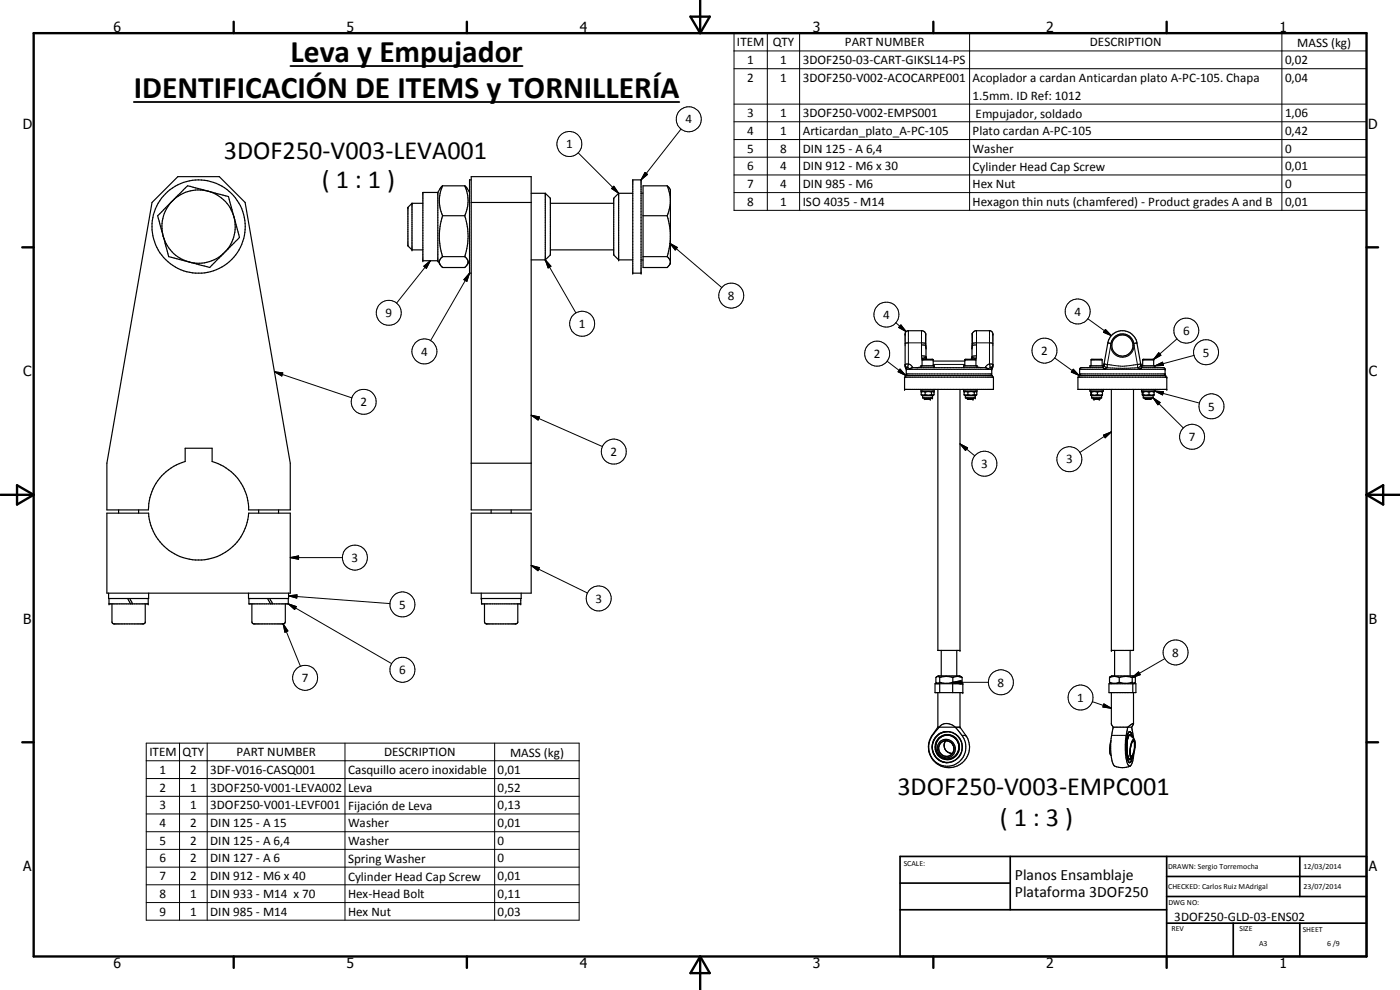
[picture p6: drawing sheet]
<svg xmlns="http://www.w3.org/2000/svg" width="420mm" height="297mm" viewBox="0 0 420 297" stroke-linecap="round" stroke-linejoin="round" font-family="sans-serif">
<g fill="none" stroke="#000" stroke-width=".35">
<path d="M52.4 59.7l-1.1 1.1M61.7 57.2l1.4 .3M61.7 57.1l-5.4-1.3-3.9 3.9M61.7 57.2a11.1 11.1 0 0 0-9.3 2.5M63.1 57.5l5.5 1.5 1.4 5.4M63.1 57.6a11.2 11.2 0 0 1 6.9 6.8M131.4 57.7h-4.5v20.5h4.5M131.4 57.7v20.5M132.8 55.8h6.7M132.8 55.8a10.7 10.7 0 0 0 0 8.9M132.8 55.8l-1.4 1.9M139.5 55.8l1.4 1.9"/>
<path d="M139.5 55.8a10.7 10.7 0 0 1 0 8.9M141.4 53h18v100h-18zM141.4 54h-.5v28h.5M159.4 58h4.2M163.6 58l1.6 1.5v17l-1.6 1.5M163.6 58v20M185.7 58h4.2M185.7 58l-1.5 1.5v17l1.5 1.5M185.7 58v20M189.9 54h2.5v28h-2.5zM192.4 58h.6M200.2 55.8h-7.2v24.5h7.2l1-1.5"/>
<path d="M200.2 55.8l1 1.2v22l-.2 .4M200.2 55.8l1 3.9M45.6 60.7l7.8-7.7h12.4l7.8 7.7 13.5 78.3v14h-12.5a15 15 0 0 0-10.9-14.5v-4h-8.1v4a15.1 15.1 0 0 0-11.1 14.5h-12.4v-14zM49 70.9l1.6 6.1 5.4 1.4M49 70.9a11.1 11.1 0 0 0 7 7.5M51.3 60.7l-4 4 1.7 6.2M51.3 60.8a11 11 0 0 0-2.3 10.1M51.8 60.2l-.5 .5M56 78.4l.8 .2M56.8 78.6l.7 .2M67.4 75.7l-4.5 4.6-6.1-1.7M67.4 75.7a11 11 0 0 1-9.9 3.1"/>
<path d="M67.9 75.2l-.5 .5M70 64.4l1.9 6.8-4 4M70.2 65.1a11.2 11.2 0 0 1-2.3 10.1M123.6 61v14M123.6 61l-1.2 1.2v11.6l1.2 1.2M123.6 75h3.3M123.6 61h3.3M131.4 78.2l.7 1.2M132.8 64.7h6.7M132.8 77h6.7M132.8 77a1.81 1.81 0 0 0-.7 2.4M132.8 64.7a19.6 19.6 0 0 0 0 12.3"/>
<path d="M139.5 77l.1 .1a1.83 1.83 0 0 1-.1 3.2h-6.7l-.7-.9M139.5 64.7a19.1 19.1 0 0 1 0 12.3M140.9 78.2l-.7 1.2M141.4 60.7h18M159.4 78h4.2M165.2 75h19M165.2 61h19M185.7 78h4.2M192.4 78h.6M193 64.7h7.2M193 77h7.2M200.2 77l1 1.4"/>
<path d="M200.2 64.7l.6 2.4 .4 3M201.2 71.6l-.4 3-.6 2.4M201.2 60.7l-.4 2.2-.6 1.8M271.5 113.2h26.6v3.6h-26.6zM271.8 113.2v-.6h26v.6M273.1 110.8l.8-.5h21.8l.8 .5M276.4 110.3v-.5h4v.5M276.4 116.8v.5h4v-.5M276.4 110.1l-1 .2M276.5 117.6h1.2M276.5 118.4l.6 .2 .6-.2M276.5 118.4l.4 .3"/>
<path d="M276.5 117.6v.8M276.7 109.8l.1-2h3.1l.2 2M276.9 118.7v.7h3v-.7M276.9 118.7h3M276.9 117.3l-.4 .3M277.4 119.6h2M277.4 119.6l.2 .2h1.6l.2-.2M277.4 119.4v.2M277.7 117.6h1.9M277.7 118.4l.9 .2 1-.2M277.7 117.6v.8M277.9 107.4v.4"/>
<path d="M277.9 107.4l-.1-7.2-.3-.6-.7-.4h-4.4l-.5 .4-.3 .6v9.7l.4 .9v1.5l.3 .3M277.9 107.4l-1.2 .2M277.9 107.4h.1M277.9 107.4l.3 .4M279.4 119.4v.2M279.6 118.4l.6 .1M279.6 117.6v.8M279.9 117.3l.3 .3M280.1 108.3h9.4M280.2 117.6h-.6M280.2 117.6v.9M280.2 118.5l-.3 .2"/>
<path d="M281.5 116.8v78.4h6.6v-78.4M289.2 110.3v-.5h4v.5M289.2 116.8v.5h4v-.5M289.3 118.4l.6 .2 .6-.2M289.3 118.4l.4 .3M289.3 117.6h1.2M289.3 117.6v.8M289.5 109.8l.1-2h3.2l.1 2M289.7 118.7v.7h3v-.7M289.7 118.7h3M289.7 117.3l-.4 .3M290.2 119.6h2"/>
<path d="M290.2 119.6l.2 .2h1.6l.2-.2M290.2 119.4v.2M290.5 118.4l.9 .2 1-.2M290.5 117.6h1.9M290.5 117.6v.8M291.7 107.4l.2-7.6 .9-.6h4.4l.4 .2 .4 .8v9.9l-.4 .7v1.4l-.3 .4M291.7 107.4l1.2 .2M291.7 107.4l-.2 .4M291.7 107.4v.4M292.2 119.4v.2M292.4 118.4l.6 .1M292.4 117.6v.8"/>
<path d="M292.5 118.5h.1M292.7 117.3l.3 .3M293 117.6v.9M293 117.6h-.6M293 118.5l-.3 .2M293.2 110.1l1.3 .2M323.5 113.2h26.7v3.6h-26.7zM323.8 113.2v-.6h26v.6M327.1 116.8v.5h4v-.5M327.4 109.8l.2-2h3.1l.1 2M327.4 117.5l.2 .1M327.4 117.5v1.1"/>
<path d="M327.4 118.6l.2 .1M327.6 117.6h1.7M327.6 118.5l-.2 .1M327.6 117.6v.9M327.6 118.4l.9 .2 .8-.2M327.6 118.7v.7h3v-.7M327.6 118.7h3M327.6 117.3l-.2 .2M328.1 119.6h2M328.1 119.6l.2 .2h1.6l.2-.2M328.1 119.4v.2M329.3 117.6h1.6"/>
<path d="M329.3 118.4l.8 .2 .8-.2M329.3 117.6v.8M330.1 119.4v.2M330.6 117.3l.3 .3M330.9 117.6v.9M330.9 118.5l-.3 .2M331.1 110v-.2h-4v.5M331.1 110.3l-6.9 .1-.2 .4v1.4l.3 .4M331.1 110.3l.6 .5M331.2 110l-.3 .2M331.3 109.2l1.2-6.3a4.4 4.4 0 0 1 4.3-3.7 4.4 4.4 0 0 1 4.4 3.7l1.1 6.3M331.3 109.3l-.2 1"/>
<path d="M331.3 109.2v.1M333.3 103.7a3.5 3.5 0 0 1 3.5-3.5 3.5 3.5 0 0 1 3.5 3.5M333.5 116.8v78.4h6.7v-78.4M342.3 109.2l.1 .1M342.4 109.3v.2a.97 .97 0 0 1-.4 1.3M342.5 110l.3 .2M342.5 110.3l7 .1 .2 .3v1.6l-.4 .3M342.6 110v-.2h4v.5M342.6 116.8v.5h4v-.5M342.9 109.8l.1-2h3.1l.1 2M342.9 117.5h.1M342.9 117.5v1.1"/>
<path d="M342.9 118.6l.2 .1M343 117.5l.1 .1M343.1 117.6h1.7M343.1 118.4l-.1 .1M343.1 118.4l.8 .2 .9-.2M343.1 117.6v.8M343.1 118.7v.7h3v-.7M343.1 118.7h3M343.1 117.3l-.2 .2M343.6 119.6h2M343.6 119.6l.2 .2h1.6l.2-.2M343.6 119.4v.2"/>
<path d="M344.8 117.6h1.6M344.8 118.4l.8 .2 .8-.2M344.8 117.6v.8M345.6 119.4v.2M346.1 117.3l.3 .3M346.4 117.6v.9M346.4 118.5l-.3 .2M141.4 139h18M32.1 154h12.5a15 15 0 0 0 15 14.1 15 15 0 0 0 15-14.1h12.5v24h-55zM35.6 153v1M41.6 153v1M77.6 153v1"/>
<path d="M83.6 153v1M141.4 154h18v24h-18zM147.4 153v1M153.4 153v1M32.6 178v1.6h12v-1.6M32.7 179.6v1.6h11.8v-1.6M38.3 179.6l.9 1.6M38.9 179.6l.9 1.6M74.6 178v1.6h12v-1.6M74.7 179.6v1.6h11.8v-1.6M80.3 179.6l.9 1.6M80.9 179.6l1 1.6"/>
<path d="M144.4 178v1.6h12v-1.6M144.5 179.6v1.6h11.8v-1.6M33.6 181.2v5.4l.6 .6h9l.4-.4v-5.6M75.6 181.2v5.4l.6 .6 9.2-.1 .2-.5v-5.4M145.4 181.2v5.4l.6 .6 9.1-.1 .3-.3v-5.6M282.5 195.2v7.6M287.1 195.2v7.6M334.5 195.2v7.6M339.2 195.2v7.6M280.6 205.1h8.4v2.7h-8.4zM281.1 203.1l.4-.3h6.6l.6 .5M281.1 204.9l.4 .2"/>
<path d="M281.5 207.8v10.4M281.5 218.2h6.6M281.5 218.2a10.9 10.9 0 0 0-2.7 4.7 6.2 6.2 0 0 0 7.2 7.3 6.2 6.2 0 0 0 3.8-9.6l-1.7-2.4M282 203.3v1.4M282 205.1v2.7M282 203.3a.65 .65 0 0 0-1.1 0v1.4l.4 .3 .7-.3M282 204.7a6.4 6.4 0 0 0 4 0M282 203.3a5.9 5.9 0 0 1 4 0M282.3 217.7a3.7 3.7 0 0 1 5.3 1.5 6.2 6.2 0 0 1-.1 9.7 5.7 5.7 0 0 1-7.7-1.3 5.7 5.7 0 0 1 .6-7.7zM284.2 219.5l-1.1 .1-1.4 .7M285.9 205.1v2.7M286 203.3v1.4"/>
<path d="M286 204.7a3.3 3.3 0 0 0 2.7 0M286 203.3l.2-.1a2.98 2.98 0 0 1 2.5 .1M288.1 207.8v10.4M288.7 204.7l-.6 .4M288.7 203.3v1.4M332.8 205.1h8.1v2.7h-8.1zM333 204.7a3.5 3.5 0 0 0 2.9 0M333 204.7l.6 .4M333 203.3l1.5-.4 1.4 .4M333 203.3v1.4M333.5 207.8v9.5l.6 .9M334.1 218.2h5.5"/>
<path d="M334.1 218.2l-.7 4.5v4M335.9 204.7a6.2 6.2 0 0 0 3.9 0M335.9 203.3l.3-.1a5.6 5.6 0 0 1 3.6 .1M335.9 203.3v1.4M339 219.5h.2M339.1 219.5h-.2a3.5 3.5 0 0 0-.8 2.7l-.1 3 .2 1.9a2.04 2.04 0 0 0 .8 1.8M339.1 219.5l.4 .5M339.2 219.6l.5 .9M339.6 218.2l.6 3.4M339.8 203.3a.51 .51 0 0 1 .5-.3 .51 .51 0 0 1 .4 .3v1.4a.51 .51 0 0 1-.4 .3 .51 .51 0 0 1-.5-.3M339.8 203.3v1.4M340 205.1v2.7"/>
<path d="M340.2 217.1h-.1a2.8 2.8 0 0 0-2 2.8l-.4 3.4 .1 2.9 .3 1.9a1.64 1.64 0 0 0 1.1 1.8M340.2 207.8v9.4l-.6 1M340.4 203l-.3-.2h-6.5l-.6 .5M340.4 205l-.3 .1M279.9 222.8a4.8 4.8 0 0 0 1.8 5.2M279.9 222.8a4.8 4.8 0 0 0 1.9 5.2M280.8 224.6a3.5 3.5 0 0 0 2.3 2.9M280.8 223.9v.5M281.3 222.4l-.5 1.3M281.5 222a3.6 3.6 0 0 0-.6 2.8M281.7 220.3l-1.1 1.1-.7 1.4M281.8 220.3a4.6 4.6 0 0 1 7 3.9 4.6 4.6 0 0 1-7.1 3.8"/>
<path d="M281.8 220.3l-1.3 1.3-.6 1.2M282.3 221.2l-.7 .6M282.6 228.5l1.7 .4M282.9 222.5a2.35 2.35 0 0 1 2.8 .7 2.35 2.35 0 0 1 .1 2.9M283.3 227.6l1.3 .1M283.7 220.6l-1.2 .5M283.8 222.3a2.38 2.38 0 0 0-.2 2.5 2.38 2.38 0 0 0 2.2 1.3M284 220.6h.6M284.2 220.6l-1.5 .4-1.3 1.2M284.4 220.6a3.6 3.6 0 0 1 3.2 2.4 3.6 3.6 0 0 1-1 3.8M284.8 220.6l1.3 .5M285.8 226.1l-.7 .5"/>
<path d="M286.3 221.2l.6 .6M286.5 227l-1.7 .7M287.1 222a3.5 3.5 0 0 1-1.2 5.3 3.5 3.5 0 0 1-5-2.2M333.4 222.2a5.4 5.4 0 0 0-.1 4.3l.1 .2M333.4 226.7l.3 1.4a2.15 2.15 0 0 0 2.5 2.2l1.8-.1 1.2-.3M339 228.8h.1M339.1 220.6a2.13 2.13 0 0 0-.8 2.2l.1 3.5 .3 1.2 .3 .3 .2-.1M339.1 225.2l-.1 .7a1.29 1.29 0 0 0 .5 1.5M339.1 220.6h.1M339.1 220.6l.7 .5M339.4 227.5l-.3 .3M339.4 226.9h.1"/>
<path d="M339.5 220.9l-.4-.5a2.72 2.72 0 0 0-.9 2.6l.2 3.6a1.16 1.16 0 0 0 .7 1.3l.4-.4M339.5 228.3l-.5 .6M339.5 228.3l-.4 .5M339.6 220.2l.1 .3M339.6 227.4l-.2 .1M339.7 220.5l.2 .7M339.7 220.5l.1 .6M339.7 227.3l-.1 .1M339.8 227.5l-.3 .8M339.8 221.1l.8 1.4v2.2a4.2 4.2 0 0 1-1.1 2.7M339.8 227.1l-.3 1.2M339.9 227.1l-.1 .4"/>
<path d="M340 222.3l-.6 1.3-.2 1.6M340.1 222.3h.1M340.1 222.3h-.1M340.3 226.1l-.4 2.4-.7 1.4M340.4 221.9l-.1-.1a4.3 4.3 0 0 0-1.2 2.9l.3 2.2"/>
<circle cx="59.6" cy="68" r="14"/>
<circle cx="336.8" cy="103.7" r="3.2"/>
<circle cx="283.9" cy="224.6" r="2.73"/>
<circle cx="284.3" cy="224.2" r="3.7"/>
</g>
<g fill="#000">
<circle cx="122.4" cy="62.2" r=".18"/>
<circle cx="123.6" cy="61" r=".18"/>
<circle cx="123.6" cy="75" r=".18"/>
<circle cx="126.9" cy="78.2" r=".18"/>
<circle cx="131.4" cy="78.2" r=".18"/>
<circle cx="163.6" cy="78" r=".18"/>
<circle cx="185.7" cy="78" r=".18"/>
<circle cx="140.9" cy="82" r=".18"/>
<circle cx="189.9" cy="82" r=".18"/>
<circle cx="192.4" cy="82" r=".18"/>
<circle cx="271.5" cy="116.8" r=".18"/>
<circle cx="271.5" cy="113.2" r=".18"/>
<circle cx="271.6" cy="100.2" r=".18"/>
<circle cx="276.9" cy="107.8" r=".18"/>
<circle cx="277.4" cy="119.6" r=".18"/>
<circle cx="279.2" cy="119.8" r=".18"/>
<circle cx="279.9" cy="119.4" r=".18"/>
<circle cx="279.9" cy="118.7" r=".18"/>
<circle cx="280.4" cy="117.3" r=".18"/>
<circle cx="280.4" cy="109.8" r=".18"/>
<circle cx="289.8" cy="107.8" r=".18"/>
<circle cx="292" cy="119.8" r=".18"/>
<circle cx="292.7" cy="119.4" r=".18"/>
<circle cx="292.7" cy="118.7" r=".18"/>
<circle cx="298" cy="100.2" r=".18"/>
<circle cx="327.4" cy="117.5" r=".18"/>
<circle cx="328.1" cy="119.6" r=".18"/>
<circle cx="328.3" cy="119.8" r=".18"/>
<circle cx="329.9" cy="119.8" r=".18"/>
<circle cx="330.1" cy="119.6" r=".18"/>
<circle cx="331.2" cy="110.4" r=".18"/>
<circle cx="342.5" cy="110.4" r=".18"/>
<circle cx="342.6" cy="117.3" r=".18"/>
<circle cx="342.6" cy="109.8" r=".18"/>
<circle cx="342.9" cy="117.5" r=".18"/>
<circle cx="349.8" cy="112.6" r=".18"/>
<circle cx="350.2" cy="113.2" r=".18"/>
<circle cx="350.2" cy="116.8" r=".18"/>
<circle cx="144.4" cy="179.6" r=".18"/>
<circle cx="32.7" cy="181.2" r=".18"/>
<circle cx="44.5" cy="181.2" r=".18"/>
<circle cx="85" cy="187.2" r=".18"/>
<circle cx="156.3" cy="181.2" r=".18"/>
<circle cx="288.1" cy="195.2" r=".18"/>
<circle cx="333.5" cy="195.2" r=".18"/>
<circle cx="288.1" cy="202.8" r=".18"/>
<circle cx="288.1" cy="218.2" r=".18"/>
<circle cx="289" cy="205.1" r=".18"/>
<circle cx="289" cy="207.8" r=".18"/>
</g>
<g fill="none" stroke="#000" stroke-width=".3">
<path d="M220.3 9.9h189.8v53.2h-189.8zM220.3 15.3h189.8M230.3 9.9v53.2M240 9.9v53.2M291 9.9v53.2M384.7 9.9v53.2M204.4 38.7l-12 15.3M220.3 20.6h189.8M220.3 31.2h189.8M220.3 36.5h189.8M173.5 45.8l12.2 12.2M183.5 56.6l.7-.7 1.5 2.1z"/>
<path d="M184.2 55.9l1.5 2.1-2.2-1.4zM193.6 51.7l.7 .6-1.9 1.7zM220.3 41.9h189.8M220.3 47.2h189.8M220.3 52.5h189.8M220.3 57.8h189.8M127.2 79.9l1.9-1.7-1.1 2.3zM129.1 78.2l-10.1 12.7M163.6 78l1.7 1.9-.8 .5zM163.6 78l9.2 15.9M201.1 73l2.2 1.3-.7 .7zM201.1 73l15.5 13.3"/>
<path d="M140.9 82l-.8 2.4-.9-.5zM140.9 82l-11.7 20.2M268.8 96.8l3.1 2.7M270.4 97.5l1.5 2-2.2-1.2zM272.6 99.2h.1M272.6 99.2v10M276.6 99.2h.1M276.6 99.2v7.8l.2 .9M293.1 99.2h.1M293.1 99.2v7.6M297 99.2h.1M297 99.2v10"/>
<path d="M326.5 95.6l7 5.1M331.8 98.8l1.7 1.9-2.3-1zM82.4 111.5l2.5 .4-.3 .9zM82.4 111.5l23.2 7.9M266.2 108.4l5.6 4.2M270.1 110.7l1.7 1.9-2.3-1.1zM271.7 103l5.1-.1 1 .1M271.7 103h-.1M271.9 110.5h.1M272 110.8h.1M272 112.2h.1M272 110.8h25.6"/>
<path d="M272 112.2h25.6M272.4 110.4l-.5 .1M272.4 110.4l.7 .4M272.6 109.2l-1 .2 .3 .6 .5 .4M272.6 109.2l.8 .4 .5 .7M272.6 109.2l-.2 1.2M276.6 103.5l1.2 .1M276.6 106.8l1.3 .2M276.7 108h3.4M277.8 100v3.6M277.8 103.6h.1M277.8 103.6l.1 1.1"/>
<path d="M280.1 109.3h9.4M289.5 108h3.4M291.7 106.9v.1M291.7 106.9h.1M291.8 103h.1M291.8 100v3.6M291.8 103.6l-.1 1.1M293.1 103.5l-1.4 .1M293.1 106.8l-.3 1.1M293.1 106.8l-1.3 .1M297 109.2l-.8 .4-.5 .7M297 109.2h.6a.54 .54 0 0 1 .4 .6 .54 .54 0 0 1-.6 .5l-.2 .1"/>
<path d="M297 109.2l.2 1.2M297.2 110.4l.5 .1M297.2 110.4l-.7 .4M297.6 110.8h.1M297.7 110.5h.1M297.9 103l-5.1-.1-1 .1M297.9 103h.1M316.5 107.4l7.3 5.2M322.1 110.8l1.7 1.8-2.3-1zM324 110.8h25.7M324 112.2h25.7M327.4 108h3.4"/>
<path d="M332.3 110.4l4.5 .1 4.6-.1M332.3 110.4l-.6 .4M332.3 109.4l-1-.2 .2 .7 .8 .5M332.3 109.4l1-5.7a3.5 3.5 0 0 0 3.5 3.5 3.5 3.5 0 0 0 3.5-3.5l1.1 5.7M332.3 109.4h.6a18.6 18.6 0 0 0 8.5 0M332.3 109.4v1M332.5 102.9l.9 .1M341.2 102.9h.1M341.2 102.9l-.9 .1M341.4 109.4v1M341.4 110.4l.6 .4M342.3 109.2h.1"/>
<path d="M342.3 109.2l-.9 .2M342.3 109.2l-.2 .8-.7 .4M342.9 108h.1M342.9 108h3.3M346.1 119.4l2.1 1.4-.7 .7zM346.1 119.4l9 9M346.2 108h.1M346.6 117.3l2.6 .2-.3 1zM346.6 109.8l2.3-1.1 .3 .9zM346.6 117.3l13.4 3.6M347.8 105.8l.6 .8-2.2 1.3zM349.7 110.8h.1"/>
<path d="M349.7 112.2h.1M353.2 101.7l-7 6.2M358.3 106.6l-11.7 3.2M159.4 124.6l2.5 .5-.4 .9zM159.4 124.6l21.4 9.4M288.1 133.2l2.3 1.2-.6 .8zM288.1 133.2l4.5 3.6M331.2 130.6l2.3-1-1.8 1.8zM333.5 129.6l-9.4 6.2M86.6 178.8l2.5-.3v1zM86.6 178.8l30.4 2.3M87.1 167.3l2.5-.5v1z"/>
<path d="M87.1 167.3h15.7M159.4 169.7l2.5 .6-.5 .9zM159.4 169.7l16.9 8.2M85 187.2l1.4 2.1-.9 .4zM85 187.2l5.2 12.7M86.5 181.2l2.4 .8-.5 .9zM86.5 181.2l31 17.9M349.6 197.6l-9.8 5.7M286 204.7l2.4-.5v1zM286 204.7h10.6M327.8 210.5l5.7 2M331.3 211.2l2.2 1.3-2.5-.4z"/>
<path d="M339.8 203.3l1.9-1.7 .5 .8zM43.9 223h129.9v53.1h-129.9zM43.9 228.3h129.9M43.9 233.6h129.9M43.9 238.9h129.9M53.9 223v53.1M62.2 223v53.1M103.5 223v53.1M148.5 223v53.1M279.7 220.6h.2M282.9 222.5a2.32 2.32 0 0 0-.9 3.2 2.32 2.32 0 0 0 3.1 .9M283.8 222.3a2.37 2.37 0 0 0-.2 2.5 2.37 2.37 0 0 0 2.2 1.3"/>
<path d="M288.7 220.6h1.1M289.8 220.6h.1M333.6 220.6h4.4M339.8 221.1l-.3-1.1a.47 .47 0 0 0-.6-.4 .47 .47 0 0 0-.4 .5l-.4 1.4a14.2 14.2 0 0 0 .6 6.9l.3 .3a1.65 1.65 0 0 0 .8-1.6M340 222.3l.3-.1a6.3 6.3 0 0 1-.5 4.6l-.4 .1a6.3 6.3 0 0 1 .4-4.3zM340.1 222.3l.3 .7v1.7l-.5 1.8-.5 .4M43.9 244.2h129.9M43.9 249.6h129.9M43.9 254.8h129.9M43.9 260.2h129.9M43.9 265.5h129.9M43.9 270.8h129.9"/>
<circle cx="206.7" cy="35.8" r="3.8"/>
<circle cx="170.9" cy="43.2" r="3.7"/>
<circle cx="116.7" cy="93.9" r="3.7"/>
<circle cx="174.7" cy="97.1" r="3.8"/>
<circle cx="219.5" cy="88.7" r="3.7"/>
<circle cx="266" cy="94.4" r="3.8"/>
<circle cx="323.4" cy="93.5" r="3.8"/>
<circle cx="356" cy="99.2" r="3.7"/>
<circle cx="127.4" cy="105.4" r="3.8"/>
<circle cx="263.3" cy="106.1" r="3.8"/>
<circle cx="313.5" cy="105.2" r="3.7"/>
<circle cx="362" cy="105.7" r="3.7"/>
<circle cx="109.2" cy="120.5" r="3.8"/>
<circle cx="184.2" cy="135.5" r="3.8"/>
<circle cx="295.4" cy="139.1" r="3.7"/>
<circle cx="320.9" cy="137.8" r="3.8"/>
<circle cx="357.8" cy="131.1" r="3.7"/>
<circle cx="363.6" cy="121.9" r="3.7"/>
<circle cx="106.5" cy="167.3" r="3.7"/>
<circle cx="179.7" cy="179.5" r="3.8"/>
<circle cx="120.8" cy="181.4" r="3.7"/>
<circle cx="352.8" cy="195.7" r="3.7"/>
<circle cx="91.6" cy="203.4" r="3.7"/>
<circle cx="120.8" cy="201" r="3.8"/>
<circle cx="300.4" cy="204.7" r="3.8"/>
<circle cx="324.3" cy="209.3" r="3.8"/>
<circle cx="284" cy="224.6" r="2.38"/>
<circle cx="284.3" cy="224.2" r="4.5"/>
</g>
<g fill="none" stroke="#000" stroke-width=".71">
<path d="M10.1 9.9h400v277.1h-400zM70.1 6.5v3.4M140.1 6.5v3.4M207.2 5h5.8l-2.9 4.9zM210.1 0v9.9M280.1 6.5v3.4M350.1 6.5v3.4M6.7 74.2h3.4M410.1 74.2h3.5M.1 148.5h10M5.1 145.6l5 2.9-5 2.9zM410.1 148.5h10"/>
<path d="M410.1 148.5l5-2.9v5.8zM6.7 222.7h3.4M410.1 222.7h3.5M70.1 287v3.4M140.1 287v3.4M210.1 287v10M210.1 287l2.9 5h-5.8zM280.1 287v3.4M350.1 287v3.4"/>
</g>
<path d="M270.1 257h140v30h-140zM303.2 257v16M350.1 257v30M390.1 257v12M270.1 265h33.1M270.1 273h80M350.1 277h60M350.1 269h60M350.1 263h60M370.1 277v10M390.1 277v10" fill="none" stroke="#000" stroke-width=".51"/>
<g fill="#000">
<path d="M184.2 55.9l1.5 2.1-2.2-1.4zM193.6 51.7l.7 .6-1.9 1.7zM163.6 78l1.7 1.9-.8 .5zM201.1 73l2.2 1.3-.7 .7zM127.2 79.9l1.9-1.7-1.1 2.3zM140.9 82l-.8 2.4-.9-.5zM270.4 97.5l1.5 2-2.2-1.2zM331.8 98.8l1.7 1.9-2.3-1zM82.4 111.5l2.5 .4-.3 .9zM270.1 110.7l1.7 1.9-2.3-1.1zM322.1 110.8l1.7 1.8-2.3-1zM347.8 105.8l.6 .8-2.2 1.3z"/>
<path d="M346.6 109.8l2.3-1.1 .3 .9zM346.6 117.3l2.6 .2-.3 1zM159.4 124.6l2.5 .5-.4 .9zM288.1 133.2l2.3 1.2-.6 .8zM331.2 130.6l2.3-1-1.8 1.8zM346.1 119.4l2.1 1.4-.7 .7zM86.6 178.8l2.5-.3v1zM87.1 167.3l2.5-.5v1zM159.4 169.7l2.5 .6-.5 .9zM85 187.2l1.4 2.1-.9 .4zM86.5 181.2l2.4 .8-.5 .9zM286 204.7l2.4-.5v1z"/>
<path d="M331.3 211.2l2.2 1.3-2.5-.4zM339.8 203.3l1.9-1.7 .5 .8z"/>
</g>
<path d="M87.2 19.8h69.6M40.2 30.6h163.7" fill="none" stroke="#000" stroke-width=".53"/>
<g font-size="9.4">
<text x="87.2" y="18.5">Leva y Empujador</text>
<text x="40.2" y="29.3">IDENTIFICACIÓN DE ITEMS y TORNILLERÍA</text>
</g>
<g font-size="7.9">
<text x="67.2" y="47.6">3DOF250-V003-LEVA001</text>
<text x="96.6" y="56.6">( 1 : 1 )</text>
<text x="269.3" y="238.7">3DOF250-V003-EMPC001</text>
<text x="300.1" y="247.7">( 1 : 3 )</text>
</g>
<g font-size="4.7">
<text x="304.6" y="263.9">Planos Ensamblaje</text>
<text x="304.6" y="269.3">Plataforma 3DOF250</text>
</g>
<g font-size="4.2">
<text x="34" y="9.6">6</text>
<text x="104" y="9.6">5</text>
<text x="174" y="9.6">4</text>
<text x="244" y="9.6">3</text>
<text x="314" y="9.6">2</text>
<text x="384" y="9.6">1</text>
<text x="6.8" y="38.7">D</text>
<text x="410.6" y="38.7">D</text>
<text x="7" y="112.9">C</text>
<text x="410.8" y="112.9">C</text>
<text x="7" y="187.1">B</text>
<text x="410.8" y="187.1">B</text>
<text x="7" y="261.4">A</text>
<text x="410.8" y="261.4">A</text>
<text x="34" y="290.4">6</text>
<text x="104" y="290.4">5</text>
<text x="174" y="290.4">4</text>
<text x="244" y="290.4">3</text>
<text x="314" y="290.4">2</text>
<text x="384" y="290.4">1</text>
</g>
<g font-size="3.9">
<text x="221.2" y="13.9">ITEM</text>
<text x="231.9" y="13.9">QTY</text>
<text x="253.6" y="13.9">PART NUMBER</text>
<text x="327.1" y="13.9">DESCRIPTION</text>
<text x="389.3" y="14">MASS (kg)</text>
<text x="224.3" y="19.2">1</text>
<text x="234.1" y="19.2">1</text>
<text x="240.9" y="19.2">3DOF250-03-CART-GIKSL14-PS</text>
<text x="385.6" y="19.2">0,02</text>
<text x="224.3" y="24.6">2</text>
<text x="234.1" y="24.6">1</text>
<text x="240.9" y="24.6">3DOF250-V002-ACOCARPE001</text>
<text x="291.9" y="24.6">Acoplador a cardan Anticardan plato A-PC-105. Chapa</text>
<text x="291.9" y="29.9">1.5mm. ID Ref: 1012</text>
<text x="385.6" y="24.6">0,04</text>
<text x="224.3" y="35.2">3</text>
<text x="234.1" y="35.2">1</text>
<text x="240.9" y="35.2">3DOF250-V002-EMPS001</text>
<text x="292.8" y="35.3">Empujador, soldado</text>
<text x="385.6" y="35.2">1,06</text>
<text x="205.7" y="37">4</text>
<text x="224.3" y="40.5">4</text>
<text x="234.1" y="40.5">1</text>
<text x="240.9" y="40.6">Articardan_plato_A-PC-105</text>
<text x="291.9" y="40.6">Plato cardan A-PC-105</text>
<text x="385.6" y="40.5">0,42</text>
<text x="169.9" y="44.5">1</text>
<text x="224.3" y="45.8">5</text>
<text x="234.1" y="45.8">8</text>
<text x="240.9" y="45.8">DIN 125 - A 6,4</text>
<text x="291.9" y="45.9">Washer</text>
<text x="385.6" y="45.8">0</text>
<text x="224.3" y="51.1">6</text>
<text x="234.1" y="51.1">4</text>
<text x="240.9" y="51.1">DIN 912 - M6 x 30</text>
<text x="291.9" y="51.2">Cylinder Head Cap Screw</text>
<text x="385.6" y="51.1">0,01</text>
<text x="224.3" y="56.4">7</text>
<text x="234.1" y="56.4">4</text>
<text x="240.9" y="56.4">DIN 985 - M6</text>
<text x="291.9" y="56.4">Hex Nut</text>
<text x="385.6" y="56.4">0</text>
<text x="224.3" y="61.8">8</text>
<text x="234.1" y="61.8">1</text>
<text x="240.9" y="61.8">ISO 4035 - M14</text>
<text x="291.9" y="61.8">Hexagon thin nuts (chamfered) - Product grades A and B</text>
<text x="385.6" y="61.8">0,01</text>
<text x="115.7" y="95.2">9</text>
<text x="218.5" y="90">8</text>
<text x="265" y="95.7">4</text>
<text x="322.4" y="94.7">4</text>
<text x="173.7" y="98.4">1</text>
<text x="355" y="100.5">6</text>
<text x="126.4" y="106.7">4</text>
<text x="262.2" y="107.4">2</text>
<text x="312.5" y="106.5">2</text>
<text x="361" y="107">5</text>
<text x="108.2" y="121.8">2</text>
<text x="362.6" y="123.2">5</text>
<text x="183.2" y="136.8">2</text>
<text x="356.8" y="132.3">7</text>
<text x="294.5" y="140.5">3</text>
<text x="319.9" y="139.1">3</text>
<text x="105.5" y="168.6">3</text>
<text x="119.8" y="182.6">5</text>
<text x="178.7" y="180.8">3</text>
<text x="351.8" y="197">8</text>
<text x="119.8" y="202.2">6</text>
<text x="90.6" y="204.6">7</text>
<text x="299.4" y="206">8</text>
<text x="323.3" y="210.6">1</text>
<text x="44.8" y="226.9">ITEM</text>
<text x="54.8" y="226.9">QTY</text>
<text x="70.9" y="226.9">PART NUMBER</text>
<text x="115.3" y="226.9">DESCRIPTION</text>
<text x="153.1" y="227">MASS (kg)</text>
<text x="47.9" y="232.2">1</text>
<text x="57.1" y="232.2">2</text>
<text x="63.1" y="232.2">3DF-V016-CASQ001</text>
<text x="104.5" y="232.3">Casquillo acero inoxidable</text>
<text x="149.3" y="232.2">0,01</text>
<text x="47.9" y="237.5">2</text>
<text x="57.1" y="237.5">1</text>
<text x="63.1" y="237.5">3DOF250-V001-LEVA002</text>
<text x="104.5" y="237.5">Leva</text>
<text x="149.3" y="237.5">0,52</text>
<text x="47.9" y="242.9">3</text>
<text x="57.1" y="242.8">1</text>
<text x="63.1" y="242.9">3DOF250-V001-LEVF001</text>
<text x="104.5" y="243">Fijación de Leva</text>
<text x="149.3" y="242.9">0,13</text>
<text x="47.9" y="248.2">4</text>
<text x="57.1" y="248.2">2</text>
<text x="63.1" y="248.2">DIN 125 - A 15</text>
<text x="104.5" y="248.2">Washer</text>
<text x="149.3" y="248.2">0,01</text>
<text x="47.9" y="253.4">5</text>
<text x="57.1" y="253.5">2</text>
<text x="63.1" y="253.5">DIN 125 - A 6,4</text>
<text x="104.5" y="253.5">Washer</text>
<text x="149.3" y="253.5">0</text>
<text x="47.9" y="258.8">6</text>
<text x="57.1" y="258.8">2</text>
<text x="63.1" y="258.8">DIN 127 - A 6</text>
<text x="104.5" y="258.9">Spring Washer</text>
<text x="149.3" y="258.8">0</text>
<text x="47.9" y="264.1">7</text>
<text x="47.9" y="269.4">8</text>
<text x="57.1" y="264.1">2</text>
<text x="57.1" y="269.4">1</text>
<text x="63.1" y="264.1">DIN 912 - M6 x 40</text>
<text x="63.1" y="269.4">DIN 933 - M14 x 70</text>
<text x="104.5" y="264.2">Cylinder Head Cap Screw</text>
<text x="104.5" y="269.5">Hex-Head Bolt</text>
<text x="149.3" y="264.1">0,01</text>
<text x="149.3" y="269.4">0,11</text>
<text x="47.9" y="274.7">9</text>
<text x="57.1" y="274.7">1</text>
<text x="63.1" y="274.7">DIN 985 - M14</text>
<text x="104.5" y="274.7">Hex Nut</text>
<text x="149.3" y="274.7">0,03</text>
<text x="352.4" y="276.3">3DOF250-GLD-03-ENS02</text>
</g>
<g font-size="2.4">
<text x="271.2" y="259.7">SCALE:</text>
<text x="350.6" y="260.8">DRAWN: Sergio Torremocha</text>
<text x="391.2" y="260.6">12/03/2014</text>
<text x="350.6" y="266.9">CHECKED: Carlos Ruiz MAdrigal</text>
<text x="391.2" y="266.7">23/07/2014</text>
<text x="350.6" y="271.4">DWG NO:</text>
<text x="351.6" y="279.3">REV</text>
<text x="372" y="279.4">SIZE</text>
<text x="391" y="279.6">SHEET</text>
<text x="377.9" y="283.8">A3</text>
<text x="398.3" y="283.8">6 /9</text>
</g>
</svg>
